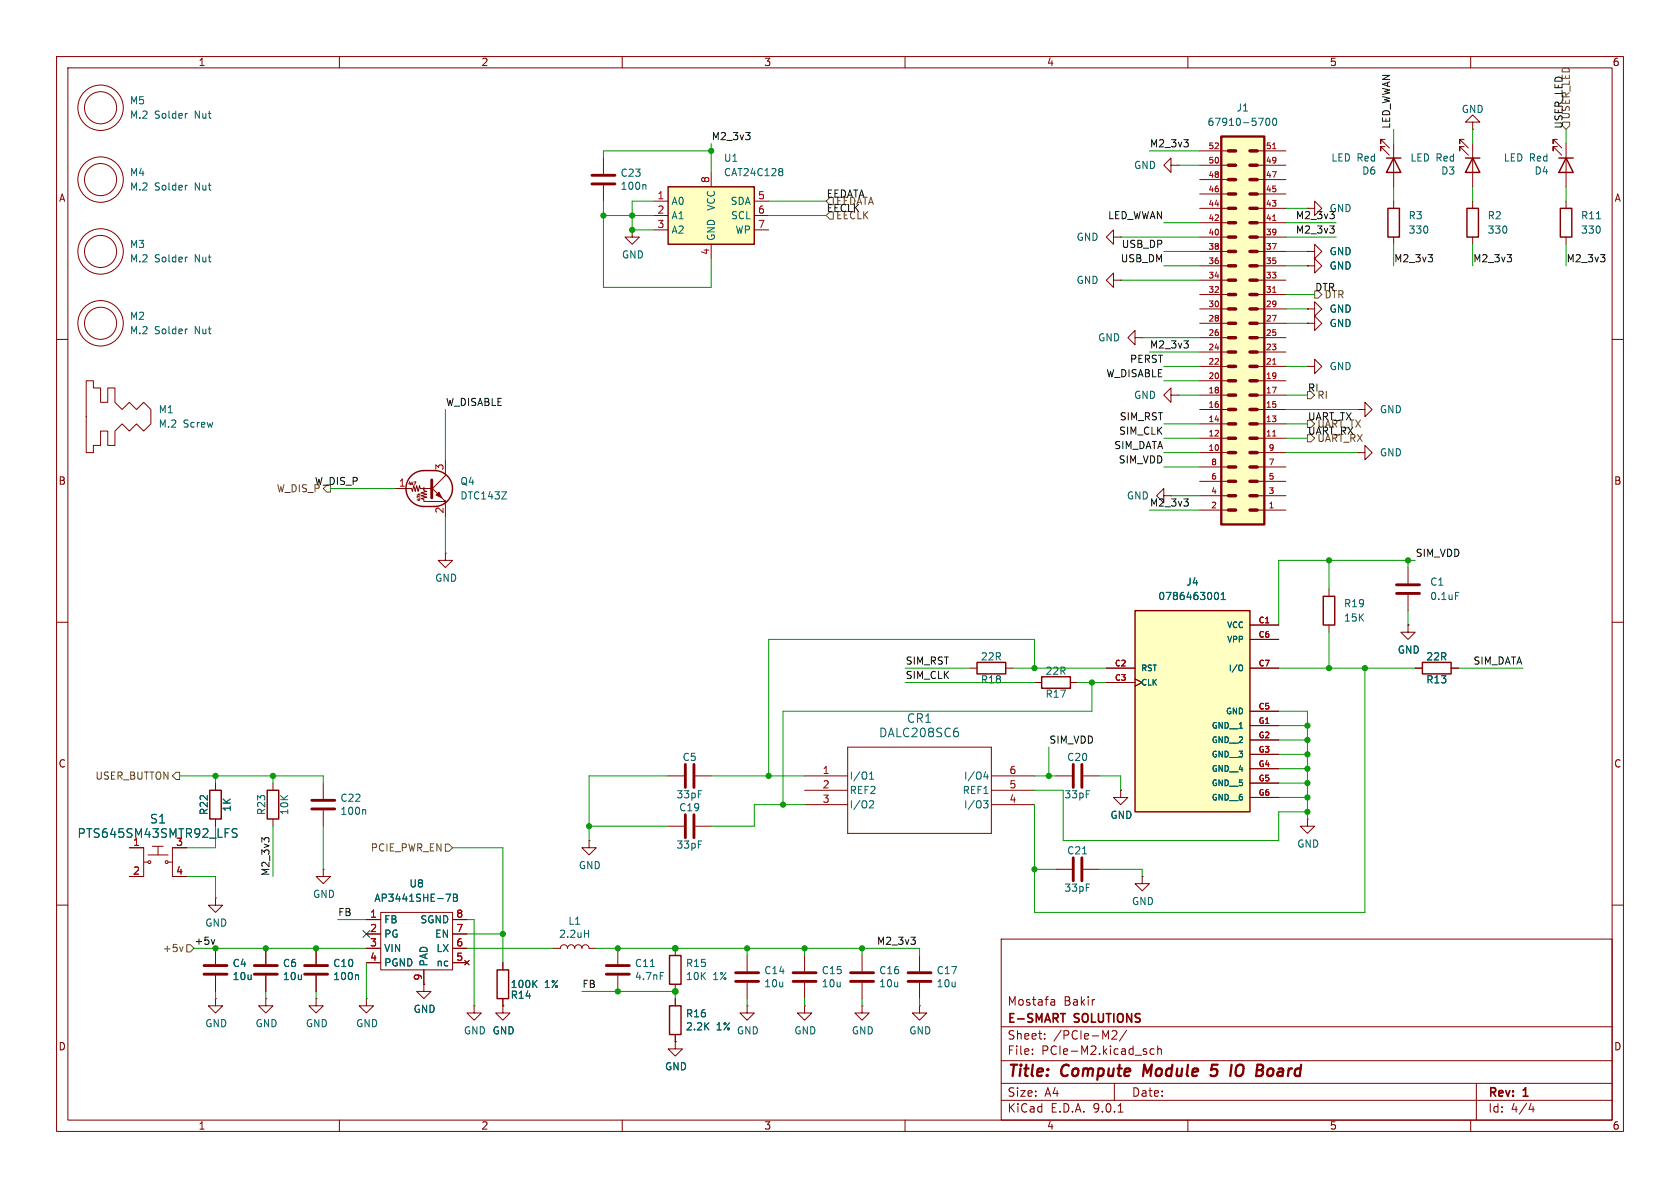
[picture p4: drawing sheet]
<svg xmlns="http://www.w3.org/2000/svg" width="297mm" height="210mm" viewBox="0 0 297 210" stroke-linecap="round" stroke-linejoin="round" font-family="sans-serif">
<g fill="none" stroke="#840000" stroke-width=".18">
<path d="M10 10h277v190h-277zM12 12h273v186h-273zM60 10v2M110 10v2M160 10v2M210 10v2M260 10v2M244.9 24.6h-.8v.8v-.8l1.5 1.6M244.9 25.9h-.8v.8v-.8l1.5 1.5M246.4 25.4v7.6M258.8 24.6h-.7v.8v-.8l1.5 1.6M258.8 25.9h-.7v.8v-.8l1.5 1.5"/>
<path d="M260.3 21.6h1.3l-1.3-1.3-1.2 1.3h1.2v1.3M260.3 22.9h.1M260.3 25.4v7.6M275.3 24.6h-.7v.8v-.8l1.5 1.6M275.3 25.9h-.7v.8v-.8l1.5 1.5M276.9 25.4v7.6M10 60h2M285 60h2M10 110h2M171.4 118.1h1.3M177.8 118.1h1.3M285 110h2"/>
<path d="M38.1 138.4v1.3M57.1 138.4v2.8M142.2 137.2h7.7M142.2 139.7h7.7M149.9 132.1h25.4v15.2h-25.4zM175.3 137.2h7.6M175.3 139.7h7.6M186.7 137.2h2.8M191.5 137.2h2.8M198.1 139.7v1.3h1.3l-1.3 1.2-1.3-1.2h1.3M198.1 139.7h.1M38.1 158.8v1.2h1.3l-1.3 1.3-1.3-1.3h1.3"/>
<path d="M38.1 158.8h.1M38.1 144.8v1.3M57.1 153.7v1.2h1.3l-1.3 1.3-1.2-1.3h1.2M57.1 153.7h.1M57.1 143.3v2.8M142.2 142.2h7.7M175.3 142.2h7.6M231.1 144.8v1.3h1.3l-1.3 1.2-1.2-1.2h1.2M231.1 144.8h.1M10 160h2M38.1 176.5v1.3h1.3l-1.3 1.3-1.3-1.3h1.3M38.1 176.5h.1"/>
<path d="M38.1 167.6v2.8M38.1 172.5v2.8M47 167.6v2.8M47 172.5v2.8M55.9 176.5v1.3h1.2l-1.2 1.3-1.3-1.3h1.3M55.9 176.5h.1M55.9 167.6v2.8M55.9 172.5v2.8M64.8 176.5v1.3h1.2l-1.2 1.3-1.3-1.3h1.3M64.8 176.5h.1M64.8 162.6h2.5M64.8 165.1h2.5"/>
<path d="M64.8 167.6h2.5M64.8 170.2h2.5M67.3 161.3h12.7v10.2h-12.7zM74.9 174v1.3h1.3l-1.3 1.2-1.2-1.2h1.2M74.9 174h.1M74.9 171.5v2.5M80 162.6h2.5M80 165.1h2.5M80 167.6h2.5M80 170.2h2.5M82.2 169.8l.7 .8M82.9 169.8l-.7 .8"/>
<path d="M83.8 177.8v1.3h1.3l-1.3 1.2-1.3-1.2h1.3M83.8 177.8h.1M177 166h108v32h-108zM186 176.7h.2l.3 .2v.8M186.5 177.6l-.5 .1M186.5 177.1h-.5M193.4 176.7h.1M285 160h2M60 198v2M110 198v2M160 198v2M177 194.5h108"/>
<path d="M177 191.5h108M177 187.5h108M177 181.5h108M182.5 186.3v.1M182.5 185.5v.1M184.7 183.6v.1M184.7 182.8v.1M196.6 182.3l.6-.1 .2 .1 .1 .3-1 1.1h1M197 191.5v3M197.7 196.6h.8M199.2 182.1l-1.3 2M204 185.5l-.4-.1-.3 .3v.4l.2 .2h.5"/>
<path d="M204.7 185.5l.2-.1 .3 .1 .1 .9M204.7 184.9v1.5M210 198v2M260 198v2M261 191.5v6.5M270.7 195l-.4 1.1h.9M271 195.6v1"/>
</g>
<path d="M202.3 188.2l-.2 2M214 190l.3 .2 .6-.1M215.3 188.2h-1l-.2 1 .3-.2 .7 .1M219.5 188.2a.77 .77 0 0 0-1 .7v1l.3 .3h.4M224.8 188.9a.62 .62 0 0 0-.7 .4v.7l.2 .2h.3" fill="none" stroke="#840000" stroke-width=".4"/>
<path d="M187.5 179.2h.8" fill="none" stroke="#840000" stroke-width=".3"/>
<path d="M245.1 27.9h2.5M246.4 27.9l1.2 2.6h-2.5zM259.1 27.9h2.5M260.3 27.9l1.3 2.6h-2.5zM275.6 27.9h2.5M276.9 27.9l1.2 2.6h-2.5zM172.7 117.1h5.1v2h-5.1zM37.1 139.7h2v5.1h-2z" fill="none" stroke="#840000" stroke-width=".25"/>
<path d="M189.7 135.1v4.1M191.3 135.1v4.1M55.1 141.5h4.1M55.1 143h4.1M36.1 170.7h4M36.1 172.2h4M45 170.7h4M45 172.2h4M53.8 170.7h4.1M53.8 172.2h4.1" fill="none" stroke="#840000" stroke-width=".51"/>
<g fill="none" stroke="#006464" stroke-width=".18">
<path d="M153.7 137.7h.7M153.7 136.8l.4-.3v1.2M169 128.7h.3M169.2 129.3l.3 .3v.3l-.3 .3M174.2 136.4l-.3 .9h.8M174.5 136.9v.8M64.5 143.1l.2 .2v.7M78.8 158.1h.9l-.6 1.2M80.2 158.1h.4l.2 .2-.2 .4 .2 .1 .1 .3-.3 .2h-.4zM80.2 158.7h.4M153.9 141.5l.4 .1 .1 .3-.7 .9h.7M173.9 141.5h.8l-.5 .5 .4 .2 .1 .4-.3 .2h-.3"/>
<path d="M63.2 172.3l.2 .2v.7"/>
</g>
<path d="M200.7 108h20.3v35.5h-20.3z" fill="#ffffc2"/>
<path d="M200.7 108h20.3v35.5h-20.3z" fill="none" stroke="#840000" stroke-width=".25"/>
<g fill="none" stroke="#840000" stroke-width=".18">
<path d="M111.8 40.6v1.3h1.2l-1.2 1.3-1.3-1.3h1.3M111.8 40.6h.1M195.6 118.1h5.1M221 118.1h5.1M221 110.5h5.1M221 113h5.1M195.6 120.7h5.1M200.7 120l1.2 .7-1.2 .6M221 125.7h5.1M221 128.3h5.1M221 130.8h5.1M221 133.4h5.1"/>
<path d="M221 135.9h5.1M221 138.4h5.1M221 141h5.1"/>
</g>
<path d="M214.8 105l.2-.3a.68 .68 0 0 1 .4 .7 .68 .68 0 0 1-.4 .6l-.2-.3M215.9 106h.7M215.9 105.1l.4-.4v1.3M219.2 117.6a.34 .34 0 0 1 .5 .3v.3a.34 .34 0 0 1-.5 .4" fill="none" stroke="#006464" stroke-width=".18"/>
<path d="M118.1 33h15.2v10.2h-15.2z" fill="#ffffc2"/>
<path d="M118.1 33h15.2v10.2h-15.2zM245.4 36.8h2v5.1h-2zM259.3 36.8h2.1v5.1h-2.1zM275.8 36.8h2.1v5.1h-2.1zM72.7 84.1a3.2 3.2 0 0 1 2.2-.9h1.9a3.2 3.2 0 0 1 3.2 3.2 3.2 3.2 0 0 1-3.2 3.1h-1.9a3.2 3.2 0 0 1-2.9-1.9 3.2 3.2 0 0 1 .7-3.5zM184.1 119.6h5.1v2.1h-5.1zM233.9 105.4h2.1v5.1h-2.1zM251.5 117.1h5v2h-5zM47.2 139.7h2.1v5.1h-2.1zM87.9 171.5h2v5h-2z" fill="none" stroke="#840000" stroke-width=".25"/>
<g fill="none" stroke="#840000" stroke-width=".18">
<path d="M106.7 27.9v2.8M106.7 32.8v2.8M115.6 35.6h2.5M115.6 38.1h2.5M125.7 30.5v2.5M133.3 35.6h2.6M133.3 38.1h2.6M207 29.2v-1.3l-1.3 1.3 1.3 1.3v-1.3h1.3M208.3 29.2h.1M231.1 36.8h1.3v-1.2l1.3 1.2-1.3 1.3v-1.3M231.1 36.8h.1M246.4 35.6v1.2"/>
<path d="M260.3 35.6v1.2M276.9 35.6v1.2M115.6 40.6h2.5M125.7 43.2v2.5M133.3 40.6h2.6M231.1 44.5h1.3v-1.3l1.3 1.3-1.3 1.2v-1.2M231.1 44.5h.1M231.1 47h1.3v-1.3l1.3 1.3-1.3 1.3v-1.3M231.1 47h.1M231.1 57.2h1.3v-1.3l1.3 1.3-1.3 1.2v-1.2M231.1 57.2h.1M246.4 41.9v1.3"/>
<path d="M260.3 41.9v1.3M276.9 41.9v1.3M15.2 67.3h1.3v1.3h1.3v2.5h1.2v-2.5h1.3v2.5l1.3 1.3 1.3-1.3 1.2 1.3 1.3-1.3 1.3 1.3v2.5l-1.3 1.3-1.3-1.3-1.2 1.3-1.3-1.3-1.3 1.3v2.5h-1.3v-2.5h-1.2v2.5h-1.3v1.3h-1.3zM207 69.9v-1.3l-1.3 1.3 1.3 1.2v-1.2h1.3M208.3 69.9h.1M231.1 64.8h1.3v-1.3l1.3 1.3-1.3 1.2v-1.2M231.1 64.8h.1M240 72.4h1.3v-1.3l1.3 1.3-1.3 1.3v-1.3M240 72.4h.1M69.8 86.4h3l.1 .5 .3-1 .2 1 .3-1 .2 1 .3-1 .1 .5h1.9M72.4 85.2l-.1 .3M72.8 85.2v.5"/>
<path d="M73.2 85.2h.3l-.2 .5M73.7 88.4l.4 .1M73.8 87.5h.5M73.9 87.3l.2 .2M74.3 87.9l-.5-.2v.3M74.3 87.3l-.2 .1M76.2 86.1l2.5 2.5h-3.8v-.3l-.5-.2 1-.2-1-.3 1-.2-1-.3 1-.2-.5-.2v-.3M78.7 97.8v1.3h1.3l-1.3 1.2-1.2-1.2h1.2M78.7 97.8h.1M78.7 81.3v2.8l-2.5 2.5M78.7 88.9v2.5M205.7 87.6v-1.2l-1.2 1.2 1.2 1.3v-1.3h1.3"/>
<path d="M207 87.6h.1M240 80h1.3v-1.3l1.3 1.3-1.3 1.3v-1.3M240 80h.1M234.9 104.1v1.3M234.9 110.5v1.3M248.9 110.5v1.3h1.3l-1.3 1.2-1.3-1.2h1.3M248.9 110.5h.1M248.9 100.3v2.8M248.9 105.2v2.8M250.2 118.1h1.3M256.5 118.1h1.3M48.3 138.4v1.3"/>
<path d="M182.9 120.7h1.2M189.2 120.7h1.3M22.9 149.9h2.5v5h-2.5M25.4 152.4h.8M26.2 151.1h3.5M26.9 149.6h1.9M27.9 149.6v1.5M29.7 152.4h.8M33 149.9h-2.5v5h2.5M48.3 144.8v1.3M104.1 148.6v1.3h1.3l-1.3 1.2-1.2-1.2h1.2M104.1 148.6h.1"/>
<path d="M186.7 153.7h2.8M191.5 153.7h2.8M201.9 154.9v1.3h1.3l-1.3 1.3-1.2-1.3h1.2M201.9 154.9h.1M47 176.5v1.3h1.3l-1.3 1.3-1.3-1.3h1.3M47 176.5h.1M88.9 177.8v1.3h1.3l-1.3 1.2-1.3-1.2h1.3M88.9 177.8h.1M88.9 170.2v1.3M88.9 176.5v1.3M97.8 167.6h1.3a.64 .64 0 0 1 .6-.6 .64 .64 0 0 1 .6 .6 .64 .64 0 0 1 .7-.6 .64 .64 0 0 1 .6 .6 .64 .64 0 0 1 .6-.6 .64 .64 0 0 1 .7 .6 .64 .64 0 0 1 .6-.6 .64 .64 0 0 1 .6 .6h1.3M109.2 167.6v2.8"/>
<path d="M109.2 172.5v2.8M142.2 177.8v1.3h1.3l-1.3 1.2-1.2-1.2h1.2M142.2 177.8h.1M142.2 168.9v2.8M142.2 173.7v2.8M152.4 177.8v1.3h1.3l-1.3 1.2-1.3-1.2h1.3M152.4 177.8h.1M152.4 168.9v2.8M152.4 173.7v2.8M162.6 177.8v1.3h1.2l-1.2 1.2-1.3-1.2h1.3M162.6 177.8h.1M162.6 168.9v2.8"/>
<path d="M162.6 173.7v2.8"/>
<circle cx="17.8" cy="19" r="2.84"/>
<circle cx="17.8" cy="19" r="4"/>
<circle cx="17.8" cy="31.7" r="2.84"/>
<circle cx="17.8" cy="31.7" r="4"/>
<circle cx="17.8" cy="44.4" r="2.84"/>
<circle cx="17.8" cy="57.1" r="2.84"/>
<circle cx="17.8" cy="44.4" r="4"/>
<circle cx="17.8" cy="57.1" r="4"/>
<circle cx="74.9" cy="86.4" r=".13"/>
<circle cx="78.7" cy="88.6" r=".13"/>
<circle cx="26.4" cy="152.4" r=".25"/>
<circle cx="29.5" cy="152.4" r=".25"/>
</g>
<g fill="none" stroke="#006464" stroke-width=".18">
<path d="M33 32.8h.1M33 20.1h.1M114 32.6l.2 .2v.7M138.1 29.8l.3 .2-.3 .3 .3 .3v.2l-.3 .3M282.2 38.7h.8M33 58.2h.1M33 45.5h.1M88.7 86.9h.9l-.9 1.3h.9M257.3 104.7h.6M41.9 146.6l-.6-.1-.2 .1v.5l.7 .3 .1 .3-.3 .3-.6-.1M191.4 150.9h.7M94.4 173.8l.5 .8"/>
<path d="M94.9 173.3l-.7 .7M103.3 165h.7M104 164.4v1.3M115 170.9h.7M116.7 171.9h.6"/>
</g>
<g fill="none" stroke="#840000" stroke-width=".51">
<path d="M104.6 31h4.1M104.6 32.5h4.1M246.9 103.4h4.1M246.9 104.9h4.1M189.7 151.6v4.1M191.3 151.6v4.1M107.2 170.7h4.1M107.2 172.2h4.1M140.2 172h4.1M140.2 173.5h4.1M150.4 172h4M150.4 173.5h4"/>
<path d="M160.5 172h4.1M160.5 173.5h4.1"/>
</g>
<path d="M76.3 84.8v3.2z" fill="#840000" stroke="#840000" stroke-width=".51"/>
<path d="M77.6 87l.5 1-1-.5z" fill="#840000" stroke="#840000" stroke-width=".18"/>
<path d="M215.9 24.1h7.6v68.6h-7.6z" fill="#ffffc2"/>
<path d="M215.9 24.1h7.6v68.6h-7.6z" fill="none" stroke="#840000" stroke-width=".41"/>
<g fill="none" stroke="#840000" stroke-width=".61">
<path d="M217.2 26.7h1.2M217.2 29.2h1.2M217.2 31.8h1.2M217.2 34.3h1.2M217.2 36.8h1.2M217.2 39.4h1.2M221 26.7h1.2M221 29.2h1.2M221 31.8h1.2M221 34.3h1.2M221 36.8h1.2M221 39.4h1.2"/>
<path d="M217.2 41.9h1.2M217.2 44.5h1.2M217.2 47h1.2M217.2 49.5h1.2M217.2 52.1h1.2M217.2 54.6h1.2M217.2 57.2h1.2M217.2 59.7h1.2M221 41.9h1.2M221 44.5h1.2M221 47h1.2M221 49.5h1.2"/>
<path d="M221 52.1h1.2M221 54.6h1.2M221 57.2h1.2M221 59.7h1.2M217.2 62.2h1.2M217.2 64.8h1.2M217.2 67.3h1.2M217.2 69.9h1.2M217.2 72.4h1.2M217.2 74.9h1.2M217.2 77.5h1.2M221 62.2h1.2"/>
<path d="M221 64.8h1.2M221 67.3h1.2M221 69.9h1.2M221 72.4h1.2M221 74.9h1.2M221 77.5h1.2M217.2 80h1.2M217.2 82.6h1.2M217.2 85.1h1.2M217.2 87.6h1.2M217.2 90.2h1.2M221 80h1.2"/>
<path d="M221 82.6h1.2M221 85.1h1.2M221 87.6h1.2M221 90.2h1.2"/>
</g>
<g fill="none" stroke="#840000" stroke-width=".18">
<path d="M212.1 26.7h5.1M212.1 29.2h5.1M212.1 31.8h5.1M212.1 34.3h5.1M212.1 36.8h5.1M212.1 39.4h5.1M222.2 26.7h5.1M222.2 29.2h5.1M222.2 31.8h5.1M222.2 34.3h5.1M222.2 36.8h5.1M222.2 39.4h5.1"/>
<path d="M196.8 49.5v-1.2l-1.2 1.2 1.2 1.3v-1.3h1.3M196.8 41.9v-1.3l-1.2 1.3 1.2 1.3v-1.3h1.3M198.1 49.5h.1M198.1 41.9h.1M200.7 59.7v-1.3l-1.3 1.3 1.3 1.3v-1.3h1.2M201.9 59.7h.1M212.1 41.9h5.1M212.1 44.5h5.1M212.1 47h5.1M212.1 49.5h5.1M212.1 52.1h5.1M212.1 54.6h5.1"/>
<path d="M212.1 57.2h5.1M212.1 59.7h5.1M222.2 41.9h5.1M222.2 44.5h5.1M222.2 47h5.1M222.2 49.5h5.1M222.2 52.1h5.1M222.2 54.6h5.1M222.2 57.2h5.1M222.2 59.7h5.1M231.1 54.6h1.3v-1.3l1.3 1.3-1.3 1.3v-1.3M231.1 54.6h.1"/>
<path d="M231.1 57.2h.1M231.1 44.5h.1M231.1 47h.1M212.1 62.2h5.1M212.1 64.8h5.1M212.1 67.3h5.1M212.1 69.9h5.1M212.1 72.4h5.1M212.1 74.9h5.1M212.1 77.5h5.1M222.2 62.2h5.1M222.2 64.8h5.1"/>
<path d="M222.2 67.3h5.1M222.2 69.9h5.1M222.2 72.4h5.1M222.2 74.9h5.1M222.2 77.5h5.1M212.1 80h5.1M212.1 82.6h5.1M212.1 85.1h5.1M212.1 87.6h5.1M212.1 90.2h5.1M222.2 80h5.1M222.2 82.6h5.1"/>
<path d="M222.2 85.1h5.1M222.2 87.6h5.1M222.2 90.2h5.1M195.6 118.1h5.1M221 118.1h5.1M221 110.5h5.1M221 113h5.1M248.9 110.5h.1M250.2 118.1h1.3M256.5 118.1h1.3M38.1 138.4v1.3M118.1 137.2h2.8"/>
<path d="M122.9 137.2h2.8M195.6 120.7h5.1M198.1 139.7h.1M200.7 120l1.2 .7-1.2 .6M221 125.7h5.1M221 128.3h5.1M221 130.8h5.1M221 133.4h5.1M221 135.9h5.1M221 138.4h5.1M22.9 149.9h2.5M22.9 154.9h2.5"/>
<path d="M30.5 149.9h2.5M30.5 154.9h2.5M38.1 144.8v1.3M118.1 146.1h2.8M122.9 146.1h2.8M221 141h5.1M38.1 167.6v2.8M38.1 172.5v2.8M47 167.6v2.8M47 172.5v2.8M55.9 167.6v2.8M55.9 172.5v2.8"/>
<path d="M64.8 162.6h2.5M64.8 165.1h2.5M64.8 167.6h2.5M64.8 170.2h2.5M74.9 174h.1M74.9 171.5v2.5M80 162.6h2.5M80 165.1h2.5M80 167.6h2.5M80 170.2h2.5M82.2 169.8l.7 .8M82.9 169.8l-.7 .8"/>
<path d="M88.9 177.8h.1M88.9 170.2v1.3M88.9 176.5v1.3M119.4 167.6v1.3M119.4 174v1.3M119.4 176.5v1.3M132.1 177.8v1.3h1.2l-1.2 1.2-1.3-1.2h1.3M132.1 177.8h.1M132.1 168.9v2.8M132.1 173.7v2.8M119.4 184.2v1.2h1.2l-1.2 1.3-1.3-1.3h1.3M119.4 184.2h.1"/>
<path d="M119.4 182.9v1.3"/>
</g>
<path d="M225 26.3h.6M225 39h.6M225 51.7h.6M225 64.4h.6M225 77.1h.6" fill="none" stroke="#a90000" stroke-width=".18"/>
<g fill="none" stroke="#006464" stroke-width=".18">
<path d="M223.9 21l.2-.1a.68 .68 0 0 1 .4 .6 .68 .68 0 0 1-.4 .7l-.2-.2-.1-.3zM225.1 21l.2-.1a.68 .68 0 0 1 .4 .6 .68 .68 0 0 1-.4 .7l-.2-.2-.1-.3zM214.8 105l.2-.3a.68 .68 0 0 1 .4 .7 .68 .68 0 0 1-.4 .6l-.2-.3M215.9 106h.7M215.9 105.1l.4-.4v1.3M219.2 117.6a.34 .34 0 0 1 .5 .3v.3a.34 .34 0 0 1-.5 .4M41.9 146.6l-.6-.1-.2 .1v.5l.7 .3 .1 .3-.3 .3-.6-.1M78.8 158.1h.9l-.6 1.2M80.2 158.1h.4l.2 .2-.2 .4 .2 .1 .1 .3-.3 .2h-.4zM80.2 158.7h.4M63.2 172.3l.2 .2v.7M94.4 173.8l.5 .8"/>
<path d="M94.9 173.3l-.7 .7"/>
</g>
<path d="M118.4 168.9h2v5.1h-2zM118.4 177.8h2v5.1h-2z" fill="none" stroke="#840000" stroke-width=".25"/>
<path d="M121.2 135.1v4.1M122.7 135.1v4.1M121.2 144v4.1M122.7 144v4.1M130 172h4.1M130 173.5h4.1" fill="none" stroke="#840000" stroke-width=".51"/>
<path d="M146 35.6l.7-.7h.6v1.3h-.6zM146 38.1l.7-.6h.6v1.2h-.6zM276.2 21.6h1.3v.6l-.6 .7-.7-.7zM232.4 51.4h.6l.7 .7-.7 .6h-.6zM231.1 76.8h.7l.6 .7-.6 .6h-.7zM231.1 74.3h.7l.6 .6-.6 .7h-.7zM231.1 69.2h.7l.6 .7-.6 .6h-.7zM57.1 86.4l.7-.7h.6v1.3h-.6zM31.1 136.5h.6v1.3h-.6l-.6-.6zM78.7 149.2h.7l.6 .7-.6 .6h-.7zM32.4 167.4l-.3 .8M33 167h.7l.6 .6-.6 .7h-.7z" fill="none" stroke="#725600" stroke-width=".18"/>
<g fill="none" stroke="#0f0f0f" stroke-width=".18">
<path d="M131.8 23.4h.8l-.4 .5M132.5 24v.6M209.3 24.7h.8l-.5 .5M210 25.3v.5M235.1 39.9h.8l-.4 .5M235.9 38.1l-.1 .4M235.8 40.5v.6M252.5 45h.8l-.5 .5M253.2 45.6v.6M266.4 45h.8l-.4 .5M267.2 45.6v.6M282.9 45h.8l-.4 .5"/>
<path d="M283.7 45.6v.6M209.3 60.3h.8l-.5 .4M210 60.9v.5M231.5 73v1l.3 .2h.3l.2-.2v-1M232.7 74.2l.4-1.2 .4 1.2M232.8 73.9h.6M234 73.6h.6l.1-.2-.1-.3-.6-.1v1.2M234.3 73.6l.4 .6M235.1 73h.7M235.4 73v1.2M237 73h.7M237.3 73v1.2"/>
<path d="M238 73l.9 1.2M238.9 73l-.9 1.2M209.3 88.2h.8l-.5 .5M210 88.8v.5M46.8 148.5l-.5-.4v.8M46.9 148.1h.5M38 166.1l-.3 .8M161 165.7h.8l-.4 .5M161.8 166.3v.5"/>
</g>
<g fill="none" stroke="#009600" stroke-width=".18">
<path d="M106.7 35.6v15.2h19v-5.1M106.7 38.1h8.9M115.6 35.6h-3.8v5h3.8M125.7 26.7h-19v1.2M125.7 25.4v5.1M135.9 38.1h10.1M135.9 35.6h10.1M203.2 26.7h8.9M205.7 39.4h6.4M208.3 29.2h3.8M227.3 39.4h8.9M227.3 36.8h3.8"/>
<path d="M246.4 22.9v2.5M246.4 33v2.6M260.3 22.9v2.5M260.3 33v2.6M276.9 22.9v2.5M276.9 33v2.6M198.1 41.9h14M198.1 49.5h14M201.9 59.7h10.2M205.7 47h6.4M205.7 44.5h6.4M227.3 47h3.8"/>
<path d="M227.3 41.9h8.9M227.3 44.5h3.8M227.3 52.1h5.1M227.3 54.6h3.8M227.3 57.2h3.8M246.4 43.2v3.8M260.3 43.2v3.8M276.9 43.2v3.8M78.7 72.4v8.9M203.2 62.2h8.9M205.7 67.3h6.4M205.7 64.8h6.4"/>
<path d="M205.7 77.5h6.4M205.7 74.9h6.4M208.3 69.9h3.8M227.3 69.9h3.8M227.3 64.8h3.8M227.3 77.5h3.8M227.3 74.9h3.8M227.3 72.4h12.7M58.4 86.4h11.4M78.7 91.4v6.4M203.2 90.2h8.9M205.7 82.6h6.4"/>
<path d="M205.7 80h6.4M207 87.6h5.1M227.3 80h12.7M234.9 99.1v5M248.9 99.1v1.2M250.2 99.1h-24.1v11.4M160 118.1h11.4M179.1 118.1h16.5M182.9 118.1v-5.1h-47v24.2M226.1 118.1h24.1M234.9 111.8v6.3M241.3 118.1v43.2h-58.4v-19.1"/>
<path d="M248.9 108v2.5M257.8 118.1h11.4M31.7 137.2h25.4v1.2M38.1 137.2v1.2M48.3 137.2v1.2M118.1 137.2h-14v11.4M125.7 137.2h16.5M160 120.7h22.9M182.9 137.2h3.8M182.9 139.7h5.1v8.9h38.1v-5.1h5M185.4 132.1v5.1M190.5 120.7h5.1"/>
<path d="M193 120.7v5h-54.6v16.5M194.3 137.2h3.8v2.5M226.1 125.7h5v19.1M226.1 130.8h5M226.1 128.3h5M226.1 135.9h5M226.1 133.4h5M226.1 138.4h5M33 154.9h5.1v3.9M38.1 146.1v3.8h-5.1M48.3 146.1v8.8M57.1 146.1v7.6"/>
<path d="M80 149.9h8.9v20.3M104.1 146.1h14M142.2 142.2h-8.9v3.9h-7.6M182.9 153.7h3.8M194.3 153.7h7.6v1.2M226.1 141h5M34.3 167.6h30.5M38.1 175.3v1.2M47 175.3v1.2M55.9 175.3v1.2M59.7 162.6h5.1M64.8 170.2v6.3"/>
<path d="M82.5 167.6h15.3M82.5 162.6h1.3v15.2M82.5 165.1h6.4M102.9 175.3h16.5v1.2M105.4 167.6h57.2v1.3M132.1 167.6v1.3M132.1 176.5v1.3M142.2 167.6v1.3M142.2 176.5v1.3M152.4 167.6v1.3M152.4 176.5v1.3M162.6 176.5v1.3"/>
</g>
<path d="M64.2 164.5l1.2 1.2M65.4 164.5l-1.2 1.2" fill="none" stroke="#000084" stroke-width=".18"/>
<g fill="#009600" stroke="#009600" stroke-width=".18">
<circle cx="234.9" cy="118.1" r=".46"/>
<circle cx="231.1" cy="128.3" r=".46"/>
<circle cx="231.1" cy="130.8" r=".46"/>
<circle cx="182.9" cy="153.7" r=".46"/>
<circle cx="231.1" cy="141" r=".46"/>
<circle cx="231.1" cy="143.5" r=".46"/>
<circle cx="231.1" cy="138.4" r=".46"/>
<circle cx="231.1" cy="133.4" r=".46"/>
<circle cx="231.1" cy="135.9" r=".46"/>
<circle cx="234.9" cy="99.1" r=".46"/>
<circle cx="241.3" cy="118.1" r=".46"/>
<circle cx="248.9" cy="99.1" r=".46"/>
<circle cx="193" cy="120.7" r=".46"/>
<circle cx="182.9" cy="118.1" r=".46"/>
<circle cx="185.4" cy="137.2" r=".46"/>
<circle cx="135.9" cy="137.2" r=".46"/>
<circle cx="138.4" cy="142.2" r=".46"/>
<circle cx="152.4" cy="167.6" r=".46"/>
<circle cx="132.1" cy="167.6" r=".46"/>
<circle cx="142.2" cy="167.6" r=".46"/>
<circle cx="119.4" cy="175.3" r=".51"/>
<circle cx="109.2" cy="175.3" r=".46"/>
<circle cx="119.4" cy="167.6" r=".51"/>
<circle cx="55.9" cy="167.6" r=".46"/>
<circle cx="88.9" cy="165.1" r=".46"/>
<circle cx="104.1" cy="146.1" r=".46"/>
<circle cx="109.2" cy="167.6" r=".46"/>
<circle cx="48.3" cy="137.2" r=".46"/>
<circle cx="38.1" cy="137.2" r=".46"/>
<circle cx="111.8" cy="38.1" r=".46"/>
<circle cx="106.7" cy="38.1" r=".46"/>
<circle cx="111.8" cy="40.6" r=".46"/>
<circle cx="125.7" cy="26.7" r=".46"/>
<circle cx="47" cy="167.6" r=".46"/>
<circle cx="38.1" cy="167.6" r=".46"/>
</g>
<g font-size="2.8" fill="#840000">
<text x="178" y="190.9">Title:</text>
<text x="187.7" y="190.9">Compute</text>
<text x="202.9" y="190.9">Module</text>
<text x="215.7" y="190.9">5</text>
<text x="220" y="190.9">IO</text>
<text x="225.3" y="190.9">Board</text>
</g>
<g font-size="2.1" fill="#006464">
<text x="155.3" y="130.5">DALC208SC6</text>
<text x="160.2" y="128">CR1</text>
<text x="13.6" y="148.3">PTS645SM43SMTR92_LFS</text>
<text x="26.4" y="145.8">S1</text>
</g>
<g font-size="2.1" fill="#840000">
<text x="178" y="178">Mostafa</text>
<text x="188" y="178">Bakir</text>
<text x="178" y="184">Sheet:</text>
<text x="178" y="181.2">E-SMART</text>
<text x="186.2" y="184">/PCIe-M2/</text>
<text x="190" y="181.2">SOLUTIONS</text>
<text x="178" y="186.7">File:</text>
<text x="184.1" y="186.7">PCIe-M2.kicad_sch</text>
<text x="178" y="196.9">KiCad</text>
<text x="178" y="194.1">Size:</text>
<text x="184.7" y="194.1">A4</text>
<text x="185.7" y="196.9">E.D.A.</text>
<text x="193.3" y="196.9">9.0.1</text>
<text x="200" y="194.1">Date:</text>
<text x="263" y="194.3">Rev:</text>
<text x="263" y="196.9">Id:</text>
<text x="267.1" y="196.9">4/4</text>
<text x="269.4" y="194.3">1</text>
</g>
<g font-size="1.8" fill="#840000">
<text x="35" y="11.9">1</text>
<text x="85" y="11.9">2</text>
<text x="135" y="11.9">3</text>
<text x="185" y="11.9">4</text>
<text x="235" y="11.9">5</text>
<text x="285" y="11.9">6</text>
<text x="10.3" y="35.9">A</text>
<text x="285.3" y="35.9">A</text>
<text x="10.3" y="85.9">B</text>
<text x="285.3" y="85.9">B</text>
<text x="10.3" y="135.9">C</text>
<text x="285.3" y="135.9">C</text>
<text x="10.3" y="185.9">D</text>
<text x="285.3" y="185.9">D</text>
<text x="35" y="199.9">1</text>
<text x="85" y="199.9">2</text>
<text x="135" y="199.9">3</text>
<text x="185" y="199.9">4</text>
<text x="235" y="199.9">5</text>
<text x="285" y="199.9">6</text>
</g>
<g font-size="1.8" fill="#006464">
<text x="22.9" y="18.6">M5</text>
<text x="22.9" y="21.2">M.2</text>
<text x="27.3" y="21.2">Solder</text>
<text x="34.5" y="21.2">Nut</text>
<text x="213.4" y="22.5">67910-5700</text>
<text x="218.5" y="19.9">J1</text>
<text x="258.3" y="20.2">GND</text>
<text x="127.9" y="28.8">U1</text>
<text x="235.3" y="28.8">LED Red</text>
<text x="249.2" y="28.8">LED Red</text>
<text x="265.8" y="28.8">LED Red</text>
<text x="22.9" y="31.3">M4</text>
<text x="22.9" y="33.9">M.2</text>
<text x="27.3" y="33.9">Solder</text>
<text x="34.5" y="33.9">Nut</text>
<text x="109.6" y="33.8">100n</text>
<text x="109.6" y="31.4">C23</text>
<text x="127.9" y="31.3">CAT24C128</text>
<text x="200.4" y="30.1">GND</text>
<text x="240.7" y="31.1">D6</text>
<text x="254.7" y="31.1">D3</text>
<text x="271.2" y="31.1">D4</text>
<text x="118.6" y="36.4">A0</text>
<text x="118.6" y="39">A1</text>
<text x="118.6" y="41.5">A2</text>
<text x="126.6" y="37.4" transform="rotate(-90 126.6 37.4)">VCC</text>
<text x="129.1" y="36.4">SDA</text>
<text x="129.1" y="39">SCL</text>
<text x="129.9" y="41.5">WP</text>
<text x="248.9" y="39">R3</text>
<text x="248.9" y="41.5">330</text>
<text x="262.9" y="39">R2</text>
<text x="262.9" y="41.5">330</text>
<text x="279.4" y="41.5">330</text>
<text x="279.4" y="39">R11</text>
<text x="22.9" y="44">M3</text>
<text x="22.9" y="46.6">M.2</text>
<text x="27.3" y="46.6">Solder</text>
<text x="34.5" y="46.6">Nut</text>
<text x="109.9" y="45.9">GND</text>
<text x="126.6" y="42.7" transform="rotate(-90 126.6 42.7)">GND</text>
<text x="190.2" y="42.8">GND</text>
<text x="235" y="45.3">GND</text>
<text x="235" y="47.9">GND</text>
<text x="190.2" y="50.4">GND</text>
<text x="22.9" y="56.7">M2</text>
<text x="22.9" y="59.3">M.2</text>
<text x="27.3" y="59.3">Solder</text>
<text x="34.5" y="59.3">Nut</text>
<text x="235" y="58">GND</text>
<text x="235" y="55.5">GND</text>
<text x="194" y="60.6">GND</text>
<text x="235" y="65.6">GND</text>
<text x="200.4" y="70.7">GND</text>
<text x="27.9" y="73.3">M1</text>
<text x="27.9" y="75.8">M.2</text>
<text x="32.4" y="75.8">Screw</text>
<text x="243.8" y="73.3">GND</text>
<text x="243.8" y="80.9">GND</text>
<text x="81.3" y="86">Q4</text>
<text x="81.3" y="88.5">DTC143Z</text>
<text x="199.1" y="88.5">GND</text>
<text x="76.8" y="103">GND</text>
<text x="204.7" y="106.3">0786463001</text>
<text x="209.6" y="103.7">J4</text>
<text x="237.5" y="107.5">R19</text>
<text x="252.7" y="103.7">C1</text>
<text x="252.7" y="106.3">0.1uF</text>
<text x="237.5" y="110.1">15K</text>
<text x="173.3" y="116.9">22R</text>
<text x="184.7" y="119.5">22R</text>
<text x="247" y="115.7">GND</text>
<text x="252.1" y="116.9">22R</text>
<text x="173.3" y="121">R18</text>
<text x="184.7" y="123.5">R17</text>
<text x="252.1" y="121">R13</text>
<text x="120.6" y="134.7">C5</text>
<text x="188.6" y="134.7">C20</text>
<text x="41" y="143.6" transform="rotate(-90 41 143.6)">1K</text>
<text x="60.1" y="141.9">C22</text>
<text x="119.5" y="141.3">33pF</text>
<text x="120" y="143.6">C19</text>
<text x="150.1" y="138">I/O1</text>
<text x="150.1" y="140.6">REF2</text>
<text x="150.1" y="143.1">I/O2</text>
<text x="170.1" y="140.6">REF1</text>
<text x="170.3" y="138">I/O4</text>
<text x="170.3" y="143.1">I/O3</text>
<text x="188.1" y="141.3">33pF</text>
<text x="36.9" y="144.2" transform="rotate(-90 36.9 144.2)">R22</text>
<text x="47.1" y="144.2" transform="rotate(-90 47.1 144.2)">R23</text>
<text x="51.2" y="144.2" transform="rotate(-90 51.2 144.2)">10K</text>
<text x="60.1" y="144.2">100n</text>
<text x="196.2" y="145">GND</text>
<text x="102.2" y="153.8">GND</text>
<text x="119.5" y="150.2">33pF</text>
<text x="188.6" y="151.2">C21</text>
<text x="229.2" y="150">GND</text>
<text x="55.2" y="158.9">GND</text>
<text x="66.1" y="159.6">AP3441SHE-7B</text>
<text x="72.3" y="157.1">U8</text>
<text x="188.1" y="157.8">33pF</text>
<text x="200" y="160.2">GND</text>
<text x="36.2" y="164">GND</text>
<text x="67.8" y="163.4">FB</text>
<text x="67.8" y="166">PG</text>
<text x="74.2" y="163.4">SGND</text>
<text x="76.8" y="166">EN</text>
<text x="98.7" y="166">2.2uH</text>
<text x="100.4" y="163.7">L1</text>
<text x="41" y="171.1">C4</text>
<text x="41" y="173.5">10u</text>
<text x="49.9" y="171.1">C6</text>
<text x="49.9" y="173.5">10u</text>
<text x="58.8" y="173.5">100n</text>
<text x="58.8" y="171.1">C10</text>
<text x="67.8" y="168.5">VIN</text>
<text x="67.8" y="171">PGND</text>
<text x="75.8" y="170.9" transform="rotate(-90 75.8 170.9)">PAD</text>
<text x="77.1" y="168.5">LX</text>
<text x="77.1" y="171">nc</text>
<text x="112.2" y="171.1">C11</text>
<text x="112.2" y="173.5">4.7nF</text>
<text x="121.2" y="173.5">10K</text>
<text x="121.2" y="171.1">R15</text>
<text x="126" y="173.5">1%</text>
<text x="135" y="172.4">C14</text>
<text x="145.2" y="172.4">C15</text>
<text x="155.3" y="172.4">C16</text>
<text x="165.5" y="172.4">C17</text>
<text x="73" y="179.2">GND</text>
<text x="90.2" y="176.8">R14</text>
<text x="90.2" y="174.9">100K</text>
<text x="96.2" y="174.9">1%</text>
<text x="135" y="174.7">10u</text>
<text x="145.2" y="174.7">10u</text>
<text x="155.3" y="174.7">10u</text>
<text x="165.5" y="174.7">10u</text>
<text x="36.2" y="181.8">GND</text>
<text x="45.1" y="181.8">GND</text>
<text x="54" y="181.8">GND</text>
<text x="62.9" y="181.8">GND</text>
<text x="81.9" y="183.1">GND GND</text>
<text x="87" y="183.1">GND</text>
<text x="121.2" y="182.3">2.2K</text>
<text x="121.2" y="180">R16</text>
<text x="126.6" y="182.3">1%</text>
<text x="130.2" y="183.1">GND</text>
<text x="140.3" y="183.1">GND</text>
<text x="150.5" y="183.1">GND</text>
<text x="160.7" y="183.1">GND</text>
<text x="117.5" y="189.4">GND</text>
</g>
<g font-size="1.8" fill="#0f0f0f">
<text x="245.8" y="22.9" transform="rotate(-90 245.8 22.9)">LED_WWAN</text>
<text x="276.3" y="22.9" transform="rotate(-90 276.3 22.9)">USER_LED</text>
<text x="277.7" y="21.2" transform="rotate(-90 277.7 21.2)">USER_LED</text>
<text x="125.7" y="24.9">M2_3v3</text>
<text x="203.2" y="26.1">M2_3v3</text>
<text x="146" y="35">EEDATA</text>
<text x="146" y="37.6">EECLK</text>
<text x="195.8" y="38.8">LED_WWAN</text>
<text x="229" y="38.8">M2_3v3</text>
<text x="229" y="41.4">M2_3v3</text>
<text x="235" y="37.7">GND</text>
<text x="198" y="46.5">USB_DM</text>
<text x="198.2" y="43.9">USB_DP</text>
<text x="246.4" y="46.5">M2_3v3</text>
<text x="260.3" y="46.5">M2_3v3</text>
<text x="276.9" y="46.5">M2_3v3</text>
<text x="232.4" y="51.5">DTR</text>
<text x="199.7" y="64.2">PERST</text>
<text x="203.2" y="61.7">M2_3v3</text>
<text x="78.7" y="71.9">W_DISABLE</text>
<text x="195.5" y="66.8">W_DISABLE</text>
<text x="231.1" y="69.3">RI</text>
<text x="197.7" y="76.9">SIM_CLK</text>
<text x="197.9" y="74.4">SIM_RST</text>
<text x="231.1" y="76.9">UART_RX</text>
<text x="232.8" y="75.8">UART_TX</text>
<text x="196.9" y="79.5">SIM_DATA</text>
<text x="197.7" y="82">SIM_VDD</text>
<text x="232.8" y="78.3">UART_RX</text>
<text x="55.6" y="85.8">W_DIS_P</text>
<text x="203.2" y="89.6">M2_3v3</text>
<text x="250.2" y="98.5">SIM_VDD</text>
<text x="160" y="117.6">SIM_RST</text>
<text x="260.4" y="117.6">SIM_DATA</text>
<text x="160" y="120.1">SIM_CLK</text>
<text x="185.4" y="131.5">SIM_VDD</text>
<text x="47.7" y="154.9" transform="rotate(-90 47.7 154.9)">M2_3v3</text>
<text x="34.3" y="167.1">+5v</text>
<text x="59.7" y="162">FB</text>
<text x="154.9" y="167.1">M2_3v3</text>
<text x="102.9" y="174.7">FB</text>
</g>
<g font-size="1.8" fill="#a90000">
<text x="116.1" y="35.3">1</text>
<text x="125.5" y="32.5" transform="rotate(-90 125.5 32.5)">8</text>
<text x="133.9" y="35.3">5</text>
<text x="116.1" y="37.8">2</text>
<text x="116.1" y="40.4">3</text>
<text x="133.9" y="37.8">6</text>
<text x="133.9" y="40.4">7</text>
<text x="125.5" y="45.2" transform="rotate(-90 125.5 45.2)">4</text>
<text x="78.5" y="83.3" transform="rotate(-90 78.5 83.3)">3</text>
<text x="70.4" y="86.1">1</text>
<text x="78.5" y="90.9" transform="rotate(-90 78.5 90.9)">2</text>
<text x="145.3" y="136.9">1</text>
<text x="178.4" y="136.9">6</text>
<text x="145.3" y="139.4">2</text>
<text x="145.3" y="142">3</text>
<text x="178.4" y="139.4">5</text>
<text x="178.4" y="142">4</text>
<text x="23.4" y="149.6">1</text>
<text x="31" y="149.6">3</text>
<text x="23.4" y="154.7">2</text>
<text x="31" y="154.7">4</text>
<text x="65.3" y="162.3">1</text>
<text x="65.3" y="164.8">2</text>
<text x="65.3" y="167.4">3</text>
<text x="80.6" y="162.3">8</text>
<text x="80.6" y="164.8">7</text>
<text x="80.6" y="167.4">6</text>
<text x="65.3" y="169.9">4</text>
<text x="74.7" y="173.4" transform="rotate(-90 74.7 173.4)">9</text>
<text x="80.6" y="169.9">5</text>
</g>
<g font-size="1.8" fill="#725600">
<text x="147.7" y="36.4">EEDATA</text>
<text x="147.7" y="39">EECLK</text>
<text x="234.1" y="52.9">DTR</text>
<text x="232.8" y="70.7">RI</text>
<text x="48.8" y="87.2">W_DIS_P</text>
<text x="16.8" y="138">USER_BUTTON</text>
<text x="65.5" y="150.7">PCIE_PWR_EN</text>
<text x="28.7" y="168.5">+5v</text>
</g>
<g font-size="1.4" fill="#a90000">
<text x="213.5" y="26.4">52</text>
<text x="213.5" y="29">50</text>
<text x="223.7" y="26.4">51</text>
<text x="223.7" y="29">49</text>
<text x="213.5" y="31.5">48</text>
<text x="213.5" y="34">46</text>
<text x="223.7" y="31.5">47</text>
<text x="223.7" y="34">45</text>
<text x="213.5" y="36.6">44</text>
<text x="213.5" y="39.1">42</text>
<text x="213.5" y="41.7">40</text>
<text x="223.7" y="36.6">43</text>
<text x="223.7" y="39.1">41</text>
<text x="223.7" y="41.7">39</text>
<text x="213.5" y="44.2">38</text>
<text x="213.5" y="46.7">36</text>
<text x="223.7" y="44.2">37</text>
<text x="223.7" y="46.7">35</text>
<text x="213.5" y="49.3">34</text>
<text x="213.5" y="51.8">32</text>
<text x="223.7" y="49.3">33</text>
<text x="223.7" y="51.8">31</text>
<text x="213.5" y="54.4">30</text>
<text x="213.5" y="56.9">28</text>
<text x="213.5" y="59.4">26</text>
<text x="223.7" y="54.4">29</text>
<text x="223.7" y="56.9">27</text>
<text x="223.7" y="59.4">25</text>
<text x="213.5" y="62">24</text>
<text x="213.5" y="64.5">22</text>
<text x="223.7" y="62">23</text>
<text x="223.7" y="64.5">21</text>
<text x="213.5" y="67.1">20</text>
<text x="213.5" y="69.6">18</text>
<text x="223.7" y="67.1">19</text>
<text x="223.7" y="69.6">17</text>
<text x="213.5" y="72.1">16</text>
<text x="213.5" y="74.7">14</text>
<text x="213.5" y="77.2">12</text>
<text x="223.7" y="72.1">15</text>
<text x="223.7" y="74.7">13</text>
<text x="223.7" y="77.2">11</text>
<text x="213.5" y="79.8">10</text>
<text x="214" y="82.3">8</text>
<text x="224.2" y="79.8">9</text>
<text x="224.2" y="82.3">7</text>
<text x="214" y="84.8">6</text>
<text x="214" y="87.4">4</text>
<text x="214" y="89.9">2</text>
<text x="224.2" y="84.8">5</text>
<text x="224.2" y="87.4">3</text>
<text x="224.2" y="89.9">1</text>
<text x="222.4" y="110.2">C1</text>
<text x="222.4" y="112.8">C6</text>
<text x="197" y="117.9">C2</text>
<text x="222.4" y="117.9">C7</text>
<text x="197" y="120.4">C3</text>
<text x="222.4" y="125.5">C5</text>
<text x="222.4" y="128">G1</text>
<text x="222.4" y="130.6">G2</text>
<text x="222.4" y="133.1">G3</text>
<text x="222.4" y="135.6">G4</text>
<text x="222.4" y="138.2">G5</text>
<text x="222.4" y="140.7">G6</text>
</g>
<g font-size="1.4" fill="#006464">
<text x="216.8" y="111.2">VCC</text>
<text x="216.8" y="113.8">VPP</text>
<text x="201.7" y="118.8">RST</text>
<text x="217.1" y="118.8">I/O</text>
<text x="201.7" y="121.4">CLK</text>
<text x="214.1" y="129">GND__1</text>
<text x="214.1" y="131.5">GND__2</text>
<text x="216.6" y="126.5">GND</text>
<text x="214.1" y="134.1">GND__3</text>
<text x="214.1" y="136.6">GND__4</text>
<text x="214.1" y="139.2">GND__5</text>
<text x="214.1" y="141.7">GND__6</text>
</g>
<g font-size=".7" fill="#840000">
<text x="72" y="86">4k7</text>
<text x="74.5" y="88.8" transform="rotate(-90 74.5 88.8)">47k</text>
</g>
</svg>
